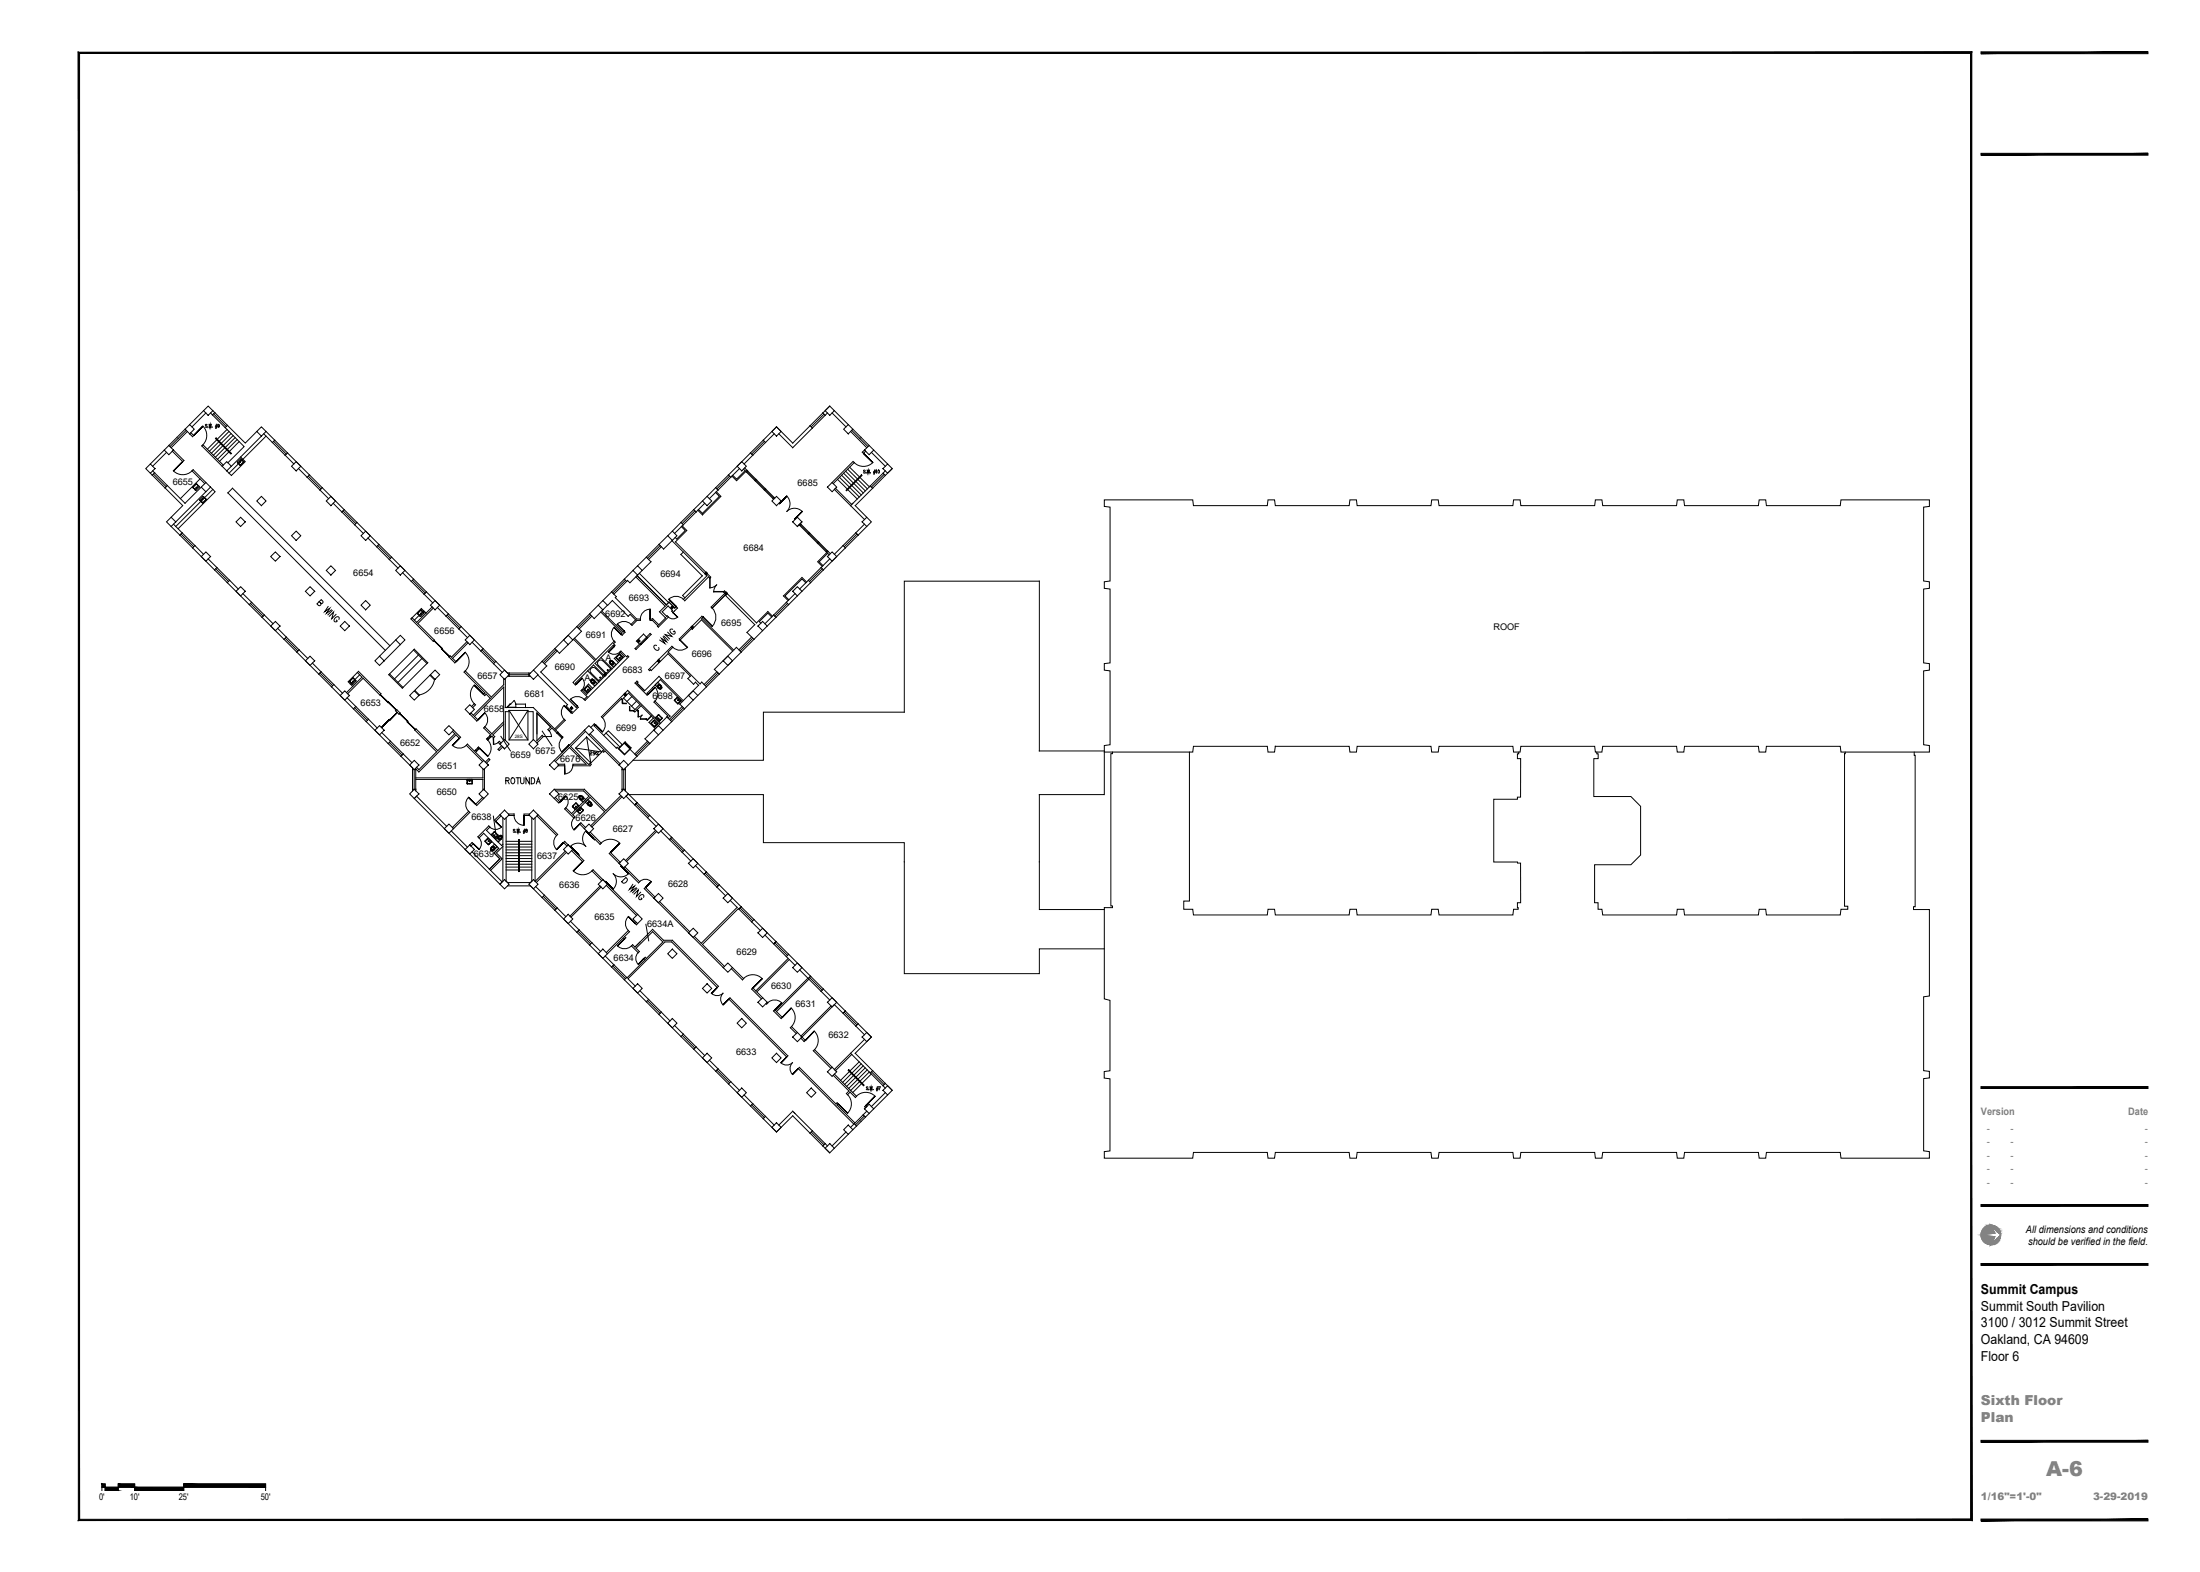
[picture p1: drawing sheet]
<svg xmlns="http://www.w3.org/2000/svg" width="1067mm" height="762mm" viewBox="0 0 1067 762" stroke-linecap="round" stroke-linejoin="round" font-family="sans-serif">
<!-- layer: A-WALL-FULL -->
<g fill="none" stroke="#000" stroke-width=".48">
<path d="M99 199l-7 7M103 199l1 1-1 1-1-1M402 197l-3 3 1 1 1-1M405 199l6 7M80 218l-7 7M81 219l-7 7M84 219v-1l5 5v1zM93 210l1 1-1 1-1-2M100 200l-7 7M125 209l-6 6-9-9-1 1 9 9-7 8M127 211l-15 15M129 209l4 4-1 1-4-4"/>
<path d="M375 210l-4 4-1-1 7-6 7 8 9-9 1 2-10 9-6-7M403 200l7 7M418 219l1-1 1 1-1 1zM423 219l6 7M424 218l6 7M74 228l1 1-1 1-1-1M98 236l-8 8-9-9-1 2 9 8-6 6M100 238l-15 15M100 234l-6-6h-1l6 6M108 225l-10-9 10 10M143 225l-5-4 1-1 11 10-1 1-4-4M347 239l2 2-8 8-2-2"/>
<path d="M347 238l3 3-9 9-3-3M361 227v1l-4 4-2-2M361 225l4-4-1-1-11 10 1 1 5-4M361 227l1 1-5 5-2-2M403 234l11-10-10 10M433 227l-4 3-1-1 1-1M84 254l4 4-1 1-4-4M159 242l-4-4 1-2 11 11-1 1-4-4M176 259l-4-5 1-1 11 11-1 1-5-4M326 257l4-4 1 1-4 5M330 255l2 2-4 4h-1M331 255l2 2-5 6 17 17h-1l-12 11h-1l12-12-17-17-4 4-2-2 4-4"/>
<path d="M341 243l-5 4 2 1 4-4M343 241l4-5 1 2-4 4M389 253l-2 2M412 245l-7-8 8 8 9-9 1 1-8 8 5 6M412 245l7 7M414 244l-2 1M419 254l-4 4 1 1 4-4M99 269l-4-5-2 2 11 10 1-1-4-4M193 275l-4-4 1-1 11 11-2 1-4-4M307 277l-4 4 1 1v-1l1 2 4-4M308 280l15 14-3 3 3 3-4 3-3-3h-1v1h1l3 3 5-5-3-2 3-3 2 3 3-2-1-1M309 279l14 14"/>
<path d="M309 274l4-4 3 2-5 5M402 269l-1-1-4 4 2 2 3-3M403 268l-1-1-6 5 3 3h-1l1 1 11-10-1-2-4 5M116 286l-5-5-1 1 11 11 1-1-4-4M210 294l-8 8-2-3-1 1 11 11 1-1-8-8 7-7M210 292l-4-4 1-1 10 11-1 1-4-5M290 293l-4 5 2 2 3-3 11 10h-1l1 1 1-2-1 1-10-11M292 291l5-4 2 2-1 1 11 10h2v1h-2l-3 2 2-3-2-2-1 1-8-8-2 2M323 293l1-1 3 3 1-1M328 294l-1 1M345 295v-1l7-6-1-1v-1l16 16 5-6 3 3v-1l1 1-4 4M345 295l7-7 14 15-4 4 4 3 4-4"/>
<path d="M345 295h.1M386 288l-5 4 1 1 5-4M388 286l4-5 1 1-4 5M391 283l-2-2-8 8 2 2M391 282l-2-2-9 9 2 2M132 302l-4-4-1 1 11 11 1-1-4-4M149 319l-4-4-1 1 11 11 1-1-5-5M226 311l-7 8-1-1v1l3 2-2-2 8-7M227 309l-5-4 2-1 10 10-1 2-4-5M278 310l4-4-2-2-11 10 2 3 5-5M279 309l10 11 9-9v1v1h-1l-8 9 5 5 9-9-2-2 3 2h1l-21 21h-1l2-1-3-3v-1l2 3 9-9-5-6-9 9v1l-1-1 10-11-10-10M309 311l3-4 1 2 2-2 1 1-8 7v-1l2-2z"/>
<path d="M310 312l4-3-3 3zM329 310l11-11h1l-1 1 16 15 1-1 2 2-10 11-3-3 9-8-15-16-10 10zM369 302l-1-1 4-4 2 2-3 3M166 336l-4-4-1 1 10 11 2-2-5-4M168 336l8-8-3-2 1-1 11 11-1 1-8-8-7 7M244 326l-5-4 1-1 6 5h1v2h-1M244 329v3l-6 6-12-13-1 1 10 10-1 1h1l1-1 2 2-8 9-2-1M245 329v14h14l10 10 5-4-5 5 2 1h-1l-2-2-2 1 1-2M257 326h-1v2h1M259 325l4-4 2 2-3 3 17 17 1-1v1l-3 3v-1l-2-3-14-15M309 331l4 4-4-4M309 331v-1l-1 1 6 6v-1l2-3"/>
<path d="M313 335l7-7 11 12 8-8-2-1-1 1-2-3 1-1-11-11-8 8h-1l11-12v1l-2 2 15 15h1l3 2-5 4M316 333l4-4 11 11-1 1M316 333h.1M336 339l-4 5-2-3M183 353l-4-4-1 1 10 10 1-1-4-4M192 344l2 2h-1l-1-1zM219 355l2 1-9 8-10-11-1 1 11 10-9 9-1-1M220 354l3 3v1l-2-2-18 18-1-1h-2v-1l-6-5 2-2 4 5M228 346l3 3h1l-2-2 14-14v26M230 341l1 1-2 1M230 341l-1 1M236 358h1l-1 1v-1z"/>
<path d="M244 350l-6 6-3-4v1l3 3-1 1h1l1 1 1-1-1-1 5-5M247 345h-2v14M247 341l-1 2h4M248 341l-2 2M248 341h.1M250 341h5v2M250 341h.1M250 341v2M256 345h3v14M267 352l-7-6v13l3-3v1l-3 3M267 352l-7-6v10M273 357v1z"/>
<path d="M283 354l-14 15M284 355l-7 7 8 8h1l1 1h-1h-8v-1h6l-8-8-7 7M286 356l7 7M286 356l15 14M286 353l2-2h1l-1 1 11 11v-1l4 4 2-3 4 4-4 4M309 344l1 1-1-1M314 359l1 1M316 347l-2 2h-1h1l2-2M319 356l-4 4M320 351l-16-16-12 12v1l13-12 5 6-3 3h1l3-3 9 9M323 348l3 2-4 4M324 348l1-1-7-7h-1l7 7-11 11 2 2"/>
<path d="M202 378h32v5M232 362l1 1h-1v-1zM234 373v4h-32M235 369l-4-4v-1h-1l-3-3h-1l8 8M235 373v10M235 369l2-1h1l-2 2M236 370l1 1M243 360l-1-1v1v1M243 362l-1 1v1l2-2M244 362l1 1M271 370h3v1h-3M293 365v-1l7 7"/>
<path d="M302 372v1h1v-1M202 383h-2M231 390l3-3h1l-4 3zM242 395l-2 3 3-2M244 396v31M245 396v31l1 1h11l1-1v-31M247 395h2h-2M257 395h-3h3M259 396v31M261 395l9 9v1l-10-9M269 383h14l11 10 7-7M269 387l3 2h-1l-2-2"/>
<path d="M270 383h13l3 3-9 8-3-2 4 5 1-1-1-1 8-8 7 7-7 6M302 386l-15 15M302 383h1M309 389l-1 1 1-1M309 389l-4-4-1 1 4 4M217 401l-15-15-1 1 41 42 2-1-15-15M219 403l8 8M219 401l8-8 1 1-8 8zM228 410l1-2 1 1-2 1zM242 411l-2 2 2 3-5 5 5-5-2-3zM244 410l-3 3 3 3-6 6M244 409l-1 1-7-7 2-2-1-1-5 6 3-2 7 7"/>
<path d="M274 413l-14 14M275 413l-15 15M275 410l-2-2h1l9 9v1l-6-6M284 401l-2-2h-1l2 3M286 403l6 6h-1l-5-5M301 418l-5-5-1 1 15 14v-1l-7-7M318 403l-15 14M318 401l-4-5 1-1 11 11M318 403l-14 15M320 403l5 4M326 406l-1 1 1-1M335 417l-4-4 1-1 11 11"/>
<path d="M337 420l4 4M246 429h11l6 6 1-1-4-4M291 429l-15 15M291 430l-14 15M292 427l-5-5h1l21 21M294 429l15 15M318 435l-5-5-1 1 39 38M320 437l14 15M343 423l-2 1 2-1M352 434l-4-4 1-1 10 11M354 436l3 4-17 17-3-3M359 440l-1 1 1-1"/>
<path d="M274 444l-4-4-1 1 11 11 1-1-4-4M308 459l8-9 6 6h4l22 22v1l-22-22h-4l-17 17 3 4M309 447l-1 1h1M310 457l-2 2-1-1-1 1 3 3 1-1-2-1 8-8 5 5-8 8v-1l-1 1h1l-10 10 10 11 2-2-5-4M358 441l-17 17 10 10M369 451l-5-4 2-1 10 10M371 453l4 5M376 456l-1 2 1-2M291 461l-4-4-1 1 11 11 1-1-5-5M294 462l11-11v1l-2 2v1h-1l-7 7M355 469l6 5-1 1-5-5M386 468l-3-3-16 16 3 3"/>
<path d="M388 470l4 4-16 16v-1l-1 1 4 4v-1M392 475l-15 15 2 3M393 473l-1 1 1-1M393 473l-11-10-1 1 1 1-16 15-1-1 4 5M325 495l-4-4-1 1 10 10 1-1-4-4M354 484l28 28h-1l-28-28zM372 486h-1M402 485l-4-4 1-2 11 11M403 488l-15 14M409 491l-4-4-16 16 1 1M410 490l-1 1 1-1M342 512l-4-5-2 2 11 10 1-1-4-4"/>
<path d="M387 500l-3-2h-1l3 3M388 503l2 2 1-1M403 517l-8-8h-1l9 9M419 502l-4-5 1-1 7 7-8 8 8 8-1 1-10-9-7 7v1l8-8M419 504l-7 7M359 529l-5-5-1 1 11 11 1-1-4-4M405 521l10 10v1l-3-3-1 2-1-1 2-1-8-8M420 536v1l-1-1zM420 539l-1 1 1 2 1-2M429 530l-6 6M429 527l-1-1 1-1 4 4M430 531l-6 6"/>
<path d="M375 545l-4-4-1 1 7 7 7-8 9 8 1-1-10-9-6 6M401 555l-1-1-1 1 3 4M410 549l-7 6M411 550l-6 7M412 546l2-1 1 1-1 2M415 544l-9-8v-1h-1l-17-18-1 1 27 27"/>
</g>
<!-- layer: A-DOOR -->
<g fill="none" stroke="#000" stroke-width=".48">
<path d="M98 207a6 6 0 0 1 0 9M84 228a6 6 0 0 0 9 0M423 224a6 6 0 0 1-9 0M382 240l1 4-1 4 3-2 4 2M315 295v5zM315 295a5 5 0 0 0-4 5M324 299a3 3 0 0 0 5 0M324 291a5 5 0 0 1 7 0M324 291l4 3zM326 297l3 2zM341 299l4 5zM344 285v-5v5l3-1-1 3h5h-5"/>
<path d="M345 295a6 6 0 0 1 0 9M226 316a6 6 0 0 1 0 9M295 316a4 4 0 0 0 6 0M298 304a5 5 0 0 0 0 7M298 304l3 4zM298 313l-3 3zM299 303a5 5 0 0 1 7 0M299 302l4 4zM326 314a5 5 0 0 0 7 0M330 310l3 4zM230 332a6 6 0 0 0 0 9M249 340l1 1"/>
<path d="M249 340l-1 1M277 339a5 5 0 0 1 6 0M277 339l3 3zM279 332l3-3zM282 329a4 4 0 0 1 0 5M302 339v2zM318 333l-4 4zM318 333a5 5 0 0 1 0 7M235 346a5 5 0 0 1 0 6M237 359a6 6 0 0 1 0 8M242 360l-3 1M266 354l1 3h-4"/>
<path d="M273 358a5 5 0 0 0 0 7M273 342l4 4zM274 342a5 5 0 0 0 0 7M289 351l3 4zM292 348a5 5 0 0 1 0 7M302 341h2zM305 343v1zM305 344l2 1zM310 347l-1-2v2h2v2h2l-2-1M219 361a5 5 0 0 0 7 0M272 364l4-3zM278 371a4 4 0 0 1-4 4"/>
<path d="M227 386a5 5 0 0 0 0 7M249 395a5 5 0 0 0 5 5M274 386a4 4 0 0 1 0 6M278 397a4 4 0 0 0 0 5M232 406a4 4 0 0 1 0 6M238 401a4 4 0 0 0 5 0M270 405a5 5 0 0 0 0 7M284 403l-1 4 1 3-4-1-3 1M292 409a6 6 0 0 1 9 0M278 422a6 6 0 0 0 9 0M305 423l-4 2-4-1 2 3-2 4M316 427a4 4 0 0 0-6 0"/>
<path d="M299 458a5 5 0 0 0 7 1M305 444a5 5 0 0 0 0 7M309 462a4 4 0 0 0 0 5M361 474a6 6 0 0 1 9 0M345 481a4 4 0 0 0 6 0 4 4 0 0 0 0 6M372 486a5 5 0 0 1 7 0M384 489a6 6 0 0 1 0 9M395 500a6 6 0 0 1 0 9M379 515a4 4 0 0 0 5 0 4 4 0 0 0 0 6M411 531a6 6 0 0 1 0 9M415 531a6 6 0 0 1 9 0"/>
</g>
<!-- layer: A-GLAZ -->
<g fill="none" stroke="#000" stroke-width=".48">
<path d="M90 209l-8 7M104 201l6 6M133 214l6 6M371 214l-7 6M400 201l-7 6M413 209l8 7M74 230l7 6M149 231l7 6M354 231l-6 6M362 229l4 4M367 233l4 4M371 237l4 4"/>
<path d="M429 230l-6 6M88 259l6 6M166 248l7 6M337 248l-6 6M388 254l4 4M392 259l5 4M416 259l-7 6M105 276l6 6M183 264l6 7M320 264l-6 7M397 263l4 4M399 276l-6 6"/>
<path d="M121 293l7 6M200 281l6 6M217 298l6 6M286 298l-6 6M303 281l-6 6M382 293l-6 6M138 309l6 7M234 315l6 6M270 315l-7 6M365 309l-6 7M155 326l6 6M247 327h9"/>
<path d="M348 326l-6 6M172 343l6 6M189 360l6 6M238 357l-1 1M270 355l3 2M315 360l-7 6M331 343l-6 6M201 373v10M232 363l-1 1M302 373v10M308 390l7 6M325 406l6 7"/>
<path d="M263 434l7 7M342 423l6 6M280 451l6 7M359 440l6 6M376 457l6 6M297 468l6 6M393 474l6 6M314 485l6 6M409 491l7 6M331 502l6 6M348 519l6 6M423 520l6 6"/>
<path d="M364 536l7 6M393 549l7 6M419 541l-4 4"/>
</g>
<!-- layer: A-GLAZ-SILL -->
<g fill="none" stroke="#000" stroke-width=".48">
<path d="M90 208l-8 8M91 209l-8 8M103 201l6 6M104 200l6 6M132 214l6 7M133 213l6 7M370 213l-6 7M371 214l-6 7M399 200l-6 6M400 201l-6 7M412 209l8 8M414 208l7 8"/>
<path d="M74 230l6 7M75 229l6 6M149 231l6 7M150 230l6 6M353 230l-6 6M354 231l-6 7M362 229l13 13M362 228l14 13M363 228l-1 1M367 232l-1 1M367 233h-1M371 237h-1"/>
<path d="M371 237v1M428 229l-6 7M429 230l-6 7M87 259l6 7M88 258l7 6M166 248l6 6M167 247l6 6M336 247l-6 6M338 248l-7 6M375 241v1M387 254l14 14M388 254l14 13"/>
<path d="M388 254v1M392 258v1M393 258l-1 1M415 258l-6 6M416 259l-6 7M104 276l6 6M105 275l6 6M183 265l6 6M184 264l6 6M320 264l-7 6M321 265l-6 6M397 263h-1"/>
<path d="M397 263v1M398 275l-6 6M399 276l-6 6M401 267h.1M121 293l6 6M122 292l6 6M199 282l7 6M201 281l6 6M216 299l6 6M217 298l7 6M286 298l-6 6M287 299l-6 6"/>
<path d="M303 281l-6 6M304 282l-6 6M381 292l-6 6M382 293l-6 6M138 310l6 6M139 309l6 6M233 316l6 6M234 314l6 7M269 314l-6 7M270 316l-6 6M364 309l-6 6M366 310l-7 6"/>
<path d="M155 327l6 6M156 326l6 6M247 326h9M247 328h9M348 326l-7 6M349 327l-6 6M171 344l7 6M173 342l6 7M189 359l7 6M237 357l-1 1M238 357l-1 1M270 355l2 3"/>
<path d="M271 355l2 2M314 359l-6 6M331 342l-6 7M332 344l-6 6M188 360l6 7M200 373v10M202 373v10M232 362l-1 2M232 363l-1 1M302 373v10M303 373v10M315 360l-6 7"/>
<path d="M308 390l6 6M309 389l6 6M325 407l6 6M326 406l6 6M263 435l6 6M264 434l6 6M341 424l7 6M343 423l6 6M359 440l7 6M280 452l6 6M281 451l6 6M358 441l6 6"/>
<path d="M375 458l6 6M376 456l6 7M297 469l6 6M298 468l6 6M392 474l6 7M393 473l6 6M313 486l7 6M315 484l6 7M409 491l6 6M410 490l6 6M330 502l6 7M331 501l7 6"/>
<path d="M347 519l6 6M348 518l6 6M423 519l6 6M364 536l6 6M365 535l6 6M422 520l6 6M393 549l6 6M394 548l6 6M419 540l-5 5M420 542l-5 4"/>
</g>
<!-- layer: A-FLOR-STRS -->
<g fill="none" stroke="#000" stroke-width=".48">
<path d="M105 212l7 8-8-7zM105 213l-4 5M106 214l-4 5M107 215l-4 5M108 216l-5 5M109 217l-5 5M110 218l-5 5M110 208l-5 5M111 219l-5 5M111 209l-5 5M112 210l-5 5M113 211l-5 5"/>
<path d="M114 212l-5 5M115 213l-5 5M116 214l-5 5M406 232l5 5M407 231l5 5M408 230l5 5M409 229l5 5M410 228l5 5M410 238l8-8zM411 227l5 5M411 237l5 5M412 226l5 5"/>
<path d="M412 236l5 5M413 235l5 5M414 234l5 5M415 233l5 5M416 232l5 5M417 231l5 5M245 419h6M245 418h6M245 416h6M245 415h6M245 413h6M245 412h6"/>
<path d="M245 411h6M245 409h6M245 408h6M251 407l1 15zM252 419h6M252 418h6M252 416h6M252 415h6M252 413h6M252 412h6M252 411h6M252 409h6"/>
<path d="M252 408h6M245 422h6M245 420h6M252 422h6M252 420h6M411 519h1l7 7zM412 519l-4 5M417 515l-5 4M418 516l-5 4M419 517l-5 4M420 518l-5 4M421 519l-5 4"/>
<path d="M422 520l-5 4M413 520l-4 5M414 521l-4 5M415 522l-4 5M416 523l-4 5M417 524l-4 5M418 525l-4 5M423 521l-5 4"/>
</g>
<!-- layer: A-SHAFT -->
<path d="M247 344h9v15h-9zM247 344l9 15M256 344l-9 15M284 357l8 8-6 5-7-7zM284 357l2 13M279 363l13 2" fill="none" stroke="#000" stroke-width=".48"/>
<!-- layer: A-FLOR-CASE -->
<g fill="none" stroke="#000" stroke-width=".48">
<path d="M129 211l-18 18M97 232l-10 10M102 236l2 2-18 18M103 237l-18 18M117 222l2 2-7 6-2-2M310 278l14 14M331 268l-1 1 11 10-10 10 1 1M200 299l4-4 3 2-2-1-4 5M189 313l-76-76-2 2 76 76M192 310l-8 8M194 312l-8 8M201 315l6 7"/>
<path d="M201 315l6 6-12 13-6-7zM203 317l-12 12M205 319l-12 12M301 316l-3 3 2 2M173 326l-4 4 2 3M174 327l-4 5M189 327l6 6M211 330l-3-3-7 8 2 2a9 9 0 0 0 8-7M287 334l-2-2-3 3M302 338l6 6M306 338l-2 2M309 340l-3 2"/>
<path d="M293 356l2-2 7 7-2 2M294 355l7 7M317 348l-2 2 3 3"/>
</g>
<!-- layer: A-ANNO-TEXT -->
<g fill="none" stroke="#000" stroke-width=".48">
<path d="M100 206v1M101 207h.1M101 206l1 1v-1v1l1-1M103 207h.1M104 207h1M105 206h.1M105 206v2M106 206v1v-1v1M420 228h-1l1 1h-1M420 229h.1M420 228l1 1v-1v1l1-1M422 229h.1"/>
<path d="M424 229h.1M424 228v2M425 228v1M155 292l1 1 1-1-1-1-2 2h1l1-1M159 294l-2 2 3-1-2 2 3-1M161 296l-2 2M163 298l-2 2 1-3-2 2M164 300a.9 .9 0 0 0 0-1 .9 .9 0 0 0-1 0l-1 1a.9 .9 0 0 0 0 1 1 1 0 0 0 2 0h-1M318 313a.9 .9 0 0 0-1 0 .9 .9 0 0 0 0 1l1 1a.9 .9 0 0 0 1 0 .9 .9 0 0 0 0-1M322 309l1 2-2-2 1 3-2-2M322 308l2 2M324 306l2 3-3-1 2 2"/>
<path d="M326 305a.9 .9 0 0 0-1 0 1 1 0 0 0 0 2h1a.9 .9 0 0 0 1 0 .9 .9 0 0 0 0-1M250 402h-1l1 1h-1M250 403h.1M251 402v1v-1l1 1v-1M252 403h.1M254 403h1M254 402v2M255 402l-1 2M255 402l1 1h-1l1-1zM301 427l3-2a1.5 1.5 0 0 1 0 3 1.6 1.6 0 0 1-3-1zM307 429l-2 2 3-2-2 3 2-2M309 431l-2 2"/>
<path d="M311 433l-2 2 1-4-3 2M312 435a.9 .9 0 0 0 0-1 .9 .9 0 0 0-1 0h-1a1 1 0 0 0 0 2 .9 .9 0 0 0 1 0v-1M421 527h-1l1 1h-1M421 528h.1M422 527v1v-1l1 1v-1M423 528h.1M425 528h1M425 527v2M426 527l-1 2M426 527h1l-1 1"/>
<circle cx="426" cy="229" r=".6"/>
</g>
<!-- layer: A-DOOR -->
<g fill="#000" stroke="#000" stroke-width=".48">
<path d="M94 211l4-4zM98 207l-4 4z"/>
<path d="M419 220l4 4zM419 220l4 4z"/>
<path d="M89 224l-5 4zM89 224l-5 4z"/>
<path d="M382 240l-4 4zM382 240l-4 4z"/>
<path d="M385 252l4-4zM389 248l-4 4z"/>
<path d="M210 311l4 3zM210 311l4 3z"/>
<path d="M214 314l4 4zM214 314l4 4z"/>
<path d="M221 321l5-5zM226 316l-5 5z"/>
<path d="M230 332l5 5zM230 332l5 5z"/>
<path d="M184 337l4 4zM184 337l4 4z"/>
<path d="M189 349l-4 4zM185 353l4-4z"/>
<path d="M188 340l4 4zM188 340l4 4z"/>
<path d="M193 345l-4 4zM193 345l-4 4z"/>
<path d="M194 346l4 4zM194 346l4 4z"/>
<path d="M197 350l4 4zM197 350l4 4z"/>
<path d="M223 358l-4 3zM219 361l4-3z"/>
<path d="M235 346l-3 3zM235 346l-3 3z"/>
<path d="M233 363l4 4zM233 363l4 4z"/>
<path d="M239 358v3zM239 358v3z"/>
<path d="M274 371v4zM274 371v4z"/>
<path d="M227 387l4 3zM227 387l4 3z"/>
<path d="M240 398l3 3zM240 398l3 3z"/>
<path d="M254 395v5zM254 395v5z"/>
<path d="M274 386l-2 3zM274 386l-2 3z"/>
<path d="M281 399l-3 3zM281 399l-3 3z"/>
<path d="M229 409l3 3zM229 409l3 3z"/>
<path d="M273 408l-3 4zM273 408l-3 4z"/>
<path d="M277 410l3 4zM277 410l3 4z"/>
<path d="M283 418l-5 4zM278 422l5-4z"/>
<path d="M284 403l4 4zM284 403l4 4z"/>
<path d="M296 413l4-4zM300 409l-4 4z"/>
<path d="M301 420l4 3zM301 420l4 3z"/>
<path d="M294 427l3 4zM294 427l3 4z"/>
<path d="M316 427l-3 3zM316 427l-3 3z"/>
<path d="M303 455l-4 4zM299 458l4-3z"/>
<path d="M305 444l3 4zM305 444l3 4z"/>
<path d="M312 465l-2 2zM312 465l-2 2z"/>
<path d="M365 479l5-5zM370 474l-5 5z"/>
<path d="M345 481l3-2zM348 479l-3 3z"/>
<path d="M351 487l2-3zM353 484l-2 3z"/>
<path d="M376 489l3-3zM379 486l-3 4z"/>
<path d="M384 489l-5 4zM384 489l-5 4z"/>
<path d="M381 512l-2 3zM381 512l-2 3z"/>
<path d="M395 500l-5 4zM395 500l-5 4z"/>
<path d="M384 521l3-3zM387 518l-3 3z"/>
<path d="M407 535l4 5zM406 535l5 5z"/>
<path d="M420 536l4-5zM424 531l-4 5z"/>
</g>
<!-- layer: A-COLS -->
<g fill="none" stroke="#000" stroke-width=".48">
<path d="M101 197l2 2-2 2-2-2zM400 199l2-2 3 2-3 2zM82 216l2 2-2 2-2-2zM90 208l2-2 2 2-2 2zM125 209l2-2 2 2-2 2zM374 209l3-2 2 2-2 2zM409 208l2-2 3 2-3 2zM419 218l2-2 3 2-3 2zM71 227l2-2 2 2-2 2zM100 234l2 2-2 2-2-2zM110 224l2 2-2 2-2-2zM144 224l2 2-2 2-3-2z"/>
<path d="M360 224l2 2-2 2-3-2zM403 234l3 2-3 2-2-2zM428 227l2-2 3 2-3 2zM81 253l2-2 2 2-2 2zM114 253l3-2 2 2-2 2zM125 243l2-2 2 2-2 2zM144 257l2 3-2 2-3-2zM158 243l2-2 3 2-3 2zM177 257l3 3-3 2-2-2zM324 260l2-3 2 3-2 2zM341 243l2-2 2 2-2 2zM374 243l3-2 2 2-2 2z"/>
<path d="M384 253l3-2 2 2-2 2zM418 253l2-2 3 2-3 2zM100 268l2 2-2 2-2-2zM131 270l3-2 2 2-2 2zM158 277l2-3 3 3-3 2zM192 277l2-3 2 3-2 2zM307 277l2-3 2 3-2 2zM342 278v1M342 278h.1M342 279h.1M342 278h1M343 278l-1 1"/>
<path d="M343 278h.1M401 270l2-2 3 2-3 2zM114 287l3-3 2 3-2 2zM148 287l2-3 3 3-3 2zM177 291l3 2-3 3-2-3zM211 291l2 2-2 3-2-3zM292 291l3 2-3 3-2-3zM325 294h.1M325 294l1 1M326 295h.1M326 294h.1M326 294h-1"/>
<path d="M326 294v1M352 288h.1M352 288v-1l1 1M353 288h.1M353 288h-1M384 287l3-3 2 3-2 2zM131 303l3-2 2 2-2 3zM167 301l2 2-2 3-2-3zM192 310l2-2 2 2-2 2zM226 310l2-2 2 2-2 2zM273 310l3-2 2 2-2 2zM309 311h.1"/>
<path d="M309 311l1-1v1M309 311h1M310 311h.1M319 320h.1M319 320h1M335 304h.1M335 304l1 1M336 305h.1M336 304h.1M336 304h-1M336 304v1M368 303l2-2 2 2-2 3z"/>
<path d="M148 320l2-2 3 2-3 3zM167 335l2 2-2 2-2-2zM182 320l2-2 2 2-2 3zM199 337l2-2 2 2-2 2zM209 327l2-2 2 2-2 2zM245 325l2 2-2 2-3-2zM256 327l3-2 2 2-2 2zM293 327h.1M293 327v1M293 328h.1M293 326h.1M294 327h.1"/>
<path d="M294 327h-1M294 327l-1 1M303 337h.1M303 336h.1M303 336v1M303 336l1 1M304 337h.1M304 337h-1M319 320v1M319 321h.1M320 320h.1M320 320l-1 1"/>
<path d="M334 337l2-2 2 2-2 2zM351 320l2-2 2 2-2 3zM182 354l2-2 2 2-2 2zM215 354l3-2 2 2-2 2zM226 344l2-2 2 2-2 2zM245 358l2 3-2 2-3-2zM277 343v1M277 343h.1M277 343h1l-1 1M283 354l3-2 2 2-2 2zM317 354l2-2 3 2-3 2zM201 369l2 2-2 2-2-2z"/>
<path d="M235 369l2 2-2 2-3-2zM256 361l3-3 2 3-2 2zM269 369l2 2-2 2-2-2zM300 371l2-2 3 2-3 2zM199 385l2-2 2 2-2 2zM235 383l2 2-2 2-3-2zM245 393l2 2-2 2-3-2zM259 393l2 2-2 2-3-2zM269 383l2 2-2 2-2-2zM302 383l3 2-3 2-2-2zM319 399l3 3-3 2-2-2zM215 402l3-3 2 3-2 2z"/>
<path d="M226 412l2-2 2 2-2 2zM273 412l3-2 2 2-2 2zM283 402l3-3 2 3-2 2zM302 416l3 2-3 3-2-3zM334 418l2-2 2 2-2 3zM245 426l2 3-2 2-3-2zM259 426l2 3-2 2-3-2zM292 426l3 3-3 2-2-2zM319 433l3 2-3 3-2-3zM353 433l2 2-2 3-2-3zM276 443l2 2-2 3-3-3zM309 443l2 2-2 3-2-3z"/>
<path d="M334 452l2-2 2 2-2 2zM370 450l2 2-2 2-2-2zM292 460l3 2-3 3-2-3zM309 477l2 2-2 2-2-2zM326 460l2 2-2 3-2-3zM341 479l2-2 2 2-2 2zM351 469l2-2 2 2-2 2zM387 467l2 2-2 2-3-2zM326 494l2 2-2 2-2-2zM360 494l2 2-2 2-3-2zM370 484l2 2-2 2-2-2zM403 484l3 2-3 2-2-2z"/>
<path d="M341 513l2-2 2 2-2 2zM374 513l3-2 2 2-2 2zM387 500l2 3-2 2-3-2zM403 517l3 3-3 2-2-2zM420 500l3 3-3 2-2-2zM360 527l2 3-2 2-3-2zM393 527l3 3-3 2-2-2zM419 537l2-2 3 2-3 3zM428 529l2-3 3 3-3 2zM374 546l3-2 2 2-2 3zM402 554l3 3-3 2-2-2zM409 548l2-3 3 3-3 2z"/>
</g>
<!-- layer: A-ROOF-LEVL-FINE -->
<path d="M535 364h-31v-82h-65v63h-69v24h-63M535 365v20h-31v56h31M539 365v74v1h-4v44l3 1v34h-3v4h3v35h-3v3h43l1-2h36v2h3v-2h36l1 2h3v-2h36v2h3l1-2h36v2h3v-2h36l1 2h3v-2h36v2h3l1-2h36v2h3l1-2h35l1 2h43v-3h-3v-35h3v-4h-3v-36h3v-42h-8v-1h1v-74h-1v-1M577 365v72h-3v4h4l1 3h36v-3h3v3h36l1-3h3v3h36v-3h3l1 3h36v-3h2v-3h1v-20h-1h-12v-31h12v-1h1v-18h-1v-3M774 365h1v3h-2v18h18l5 5v23l-5 5h-18v19h2v3h2v3h36v-3h3l1 3h36v-3h3l1 3h35l1-3h3v-2h-2l1-74M305 385h65v23h69v64h65v-12h31" fill="none" stroke="#000" stroke-width=".48"/>
<!-- layer: A-ANNO-ROOM -->
<path d="M243 357l5 7M263 354l5 8M239 396l2 9M313 448l2 8" fill="none" stroke="#000" stroke-width=".48"/>
<!-- layer: A-ROOF-LEVL-THICK -->
<path d="M535 242h43l1 3h36v-3h3v3h36l1-3h3v3h36v-3h3l1 3h36v-3h3v3h36l1-3h3v3h36v-3h3l1 3h36v-3h3l1 3h35l1-3h43v3l-3 1v36h3v3l-3 1v35l3 1v3h-3v36h3v4h-43l-1-3h-35l-1 3h-3v-3h-36l-1 3h-3v-3h-36v3h-3l-1-3h-36v3h-3v-3h-36l-1 3h-3v-3h-36v3h-3l-1-3h-36v3h-3v-3h-36l-1 3h-43v-4h3v-36h-3v-3l3-1v-35l-3-1v-3h3v-36l-3-1z" fill="none" stroke="#000" stroke-width=".48"/>
<!-- layer: A-FLOR-PFIX -->
<g fill="none" stroke="#000" stroke-width=".48">
<path d="M94 236l1-1 2 1-2 1M94 236l1 1M94 236h.1M94 236a1.1 1.1 0 0 1 1-1 1.1 1.1 0 0 1 1 1 1.1 1.1 0 0 1-1 1h-1M94 236v1M115 224h.1M115 224l2-2 1 2-1 2-2-2M116 224a1 1 0 0 1 2 0 1 1 0 0 1-1 1h-1zM99 241h-1l-1 1M99 241l1 1-2 2-1-2M100 242a1 1 0 0 0-2 0 1.1 1.1 0 0 0 1 2M100 242l-1 1"/>
<path d="M205 297l-1 1-1-1M205 297a1.1 1.1 0 0 0-2-1 1.1 1.1 0 0 0 0 1M205 297l-1-1-2 1 1 1M206 297l-2 2-1-1M291 319l6 5M299 319l1 1M300 317l-1 2M300 317h.1M300 317l2 1-1 1-1 1-1-1M301 318l-1 1M301 319v-1a1.2 1.2 0 0 0-1 0 1.2 1.2 0 0 0-1 1M170 330l1-1 2 1-2 2z"/>
<path d="M170 331h1M170 331a1 1 0 0 1 0-1 1 1 0 0 1 1-1 1 1 0 0 1 1 1l-1 1M171 329h.1M283 334h.1M285 333l-2 1M285 325l5 6M285 333l1 1v1l-1 1-2-2M285 333h1M285 333a1 1 0 0 0-1 1 1 1 0 0 0 1 1 1 1 0 0 0 1-1M285 333h.1M286 333v1M286 330h.1"/>
<path d="M287 331h1M287 330h.1M287 329v2l1 2 2-2-2-1M287 329h.1M287 329v1M287 329l1 1M287 330a.7 .7 0 0 1 1 0 .7 .7 0 0 1 0 1 .7 .7 0 0 1-1-1M288 330h.1M288 330l1 1h-1M290 330l-3-4a1.6 1.6 0 0 1 0-2 1.6 1.6 0 0 1 2 0l3 4-1 2M291 328v1M295 325h.1"/>
<path d="M296 321v1M296 321h.1M296 322h.1M296 324l-4-4a1.6 1.6 0 0 0-2 0 1.6 1.6 0 0 0 0 3l4 3M296 322h1M296 324l-2 2M296 320v1M296 320h.1M296 321a.7 .7 0 0 1 1 0 .7 .7 0 0 1 0 1 .7 .7 0 0 1-1-1M297 320h-1v1M297 320l2 2-2 1-1-1M297 320l1 2"/>
<path d="M298 322h-1M319 334h1M320 333v1M320 334h.1M320 333h1M321 333a.7 .7 0 0 0-1-1 .7 .7 0 0 0-1 1 .7 .7 0 0 0 1 1M321 333h.1M321 332h-2v2M321 333l-1 1M321 333l-2-2-1 1 1 2M327 339v1l2 1M327 339l2-1 1 2"/>
<path d="M330 340l-1 1M303 360l3 3-3-3M303 360l3 3M316 350v1M316 350a1.1 1.1 0 0 1 2 1 1 1 0 0 1-1 1l-1-2M319 351l-2-2-1 2 1 1 2-1M319 351h.1M319 347h1a1.1 1.1 0 0 1 1 1 1.1 1.1 0 0 1-2 1 1.1 1.1 0 0 1 0-1v-1M319 347h.1M319 350h1M321 348l-2-2-1 2 1 1M321 349l-1 1"/>
<path d="M226 378h3v2M226 379l1 1h2v-1M227 378v2M228 378l-1 1v1M229 378v1a1.3 1.3 0 0 1-1 1 1.3 1.3 0 0 1-1 0M300 363l3-3 3 2-3 4zM303 360l2 3M279 392l2-1-2-2-1 2 1 1M279 389v1a1.1 1.1 0 0 0-1 1 1.1 1.1 0 0 0 1 1 1.1 1.1 0 0 0 1-2h-1M280 392l2-1 1 2-2 1-1-1zM280 394a1.1 1.1 0 0 1 1-2 1 1 0 0 1 1 1l-1 1M281 394h.1"/>
<path d="M281 386v1M281 386h.1M281 387h.1M282 386h.1M282 386h-1M282 386a.7 .7 0 0 1 0 1 .7 .7 0 0 1-1-1M282 386l2 2-1 1-2-1M282 386h1M283 386v1M283 387l-1 1-1-1M285 389v1M285 390h.1"/>
<path d="M285 389h1l1 1M285 389h.1M285 389l1 1M285 390l1 1M286 390h.1M286 391h.1M286 390v1M287 390h.1M287 389h-2M287 390l-1 1M287 390l-2-2-1 1 1 1M236 407l-1 1 1 1h1l1-1"/>
<path d="M236 406v1M237 406l1 2M238 412h.1M238 412h1M238 411l1-1 1 1v1M238 408h.1M238 405l2 1M239 404h-1M239 412h.1M239 404l1-1 1 1v1l-1 1M239 411l-1 1M239 411h.1"/>
<path d="M240 411l-1 1M240 412h-1M240 412h.1M240 412l1-2-1-1-2 2v1h1M240 406h.1M241 405a1 1 0 0 0 0-1 1 1 0 0 0-1 0 1 1 0 0 0-1 1l2 1M242 405l-1 2h1M243 405h.1M243 406h.1M243 406v-1a.8 .8 0 0 0-1 1 .8 .8 0 0 0 0 1 .8 .8 0 0 0 1-1M243 406h1M243 405l1 1"/>
<path d="M244 405h-2l-2 2 2 1 1-1M244 406h.1M244 406l-2 1"/>
<circle cx="95" cy="236" r=".1"/>
<circle cx="117" cy="224" r=".1"/>
<circle cx="98" cy="242" r=".1"/>
<circle cx="204" cy="297" r=".1"/>
<circle cx="300" cy="319" r=".1"/>
<circle cx="171" cy="330" r=".1"/>
<circle cx="285" cy="334" r=".1"/>
<circle cx="291" cy="328" r=".1"/>
<circle cx="295" cy="325" r=".1"/>
<circle cx="328" cy="340" r="1"/>
<circle cx="329" cy="339" r=".1"/>
<circle cx="317" cy="351" r=".1"/>
<circle cx="319" cy="348" r=".1"/>
<circle cx="228" cy="379" r=".1"/>
<circle cx="279" cy="391" r=".1"/>
<circle cx="281" cy="393" r=".1"/>
<circle cx="237" cy="408" r="1"/>
<circle cx="237" cy="408" r=".1"/>
<circle cx="240" cy="405" r=".1"/>
</g>
<!-- layer: A-COLS -->
<g fill="#000">
<circle cx="342" cy="278" r=".2"/>
<circle cx="342" cy="279" r=".2"/>
<circle cx="343" cy="278" r=".2"/>
<circle cx="326" cy="294" r=".2"/>
<circle cx="326" cy="295" r=".2"/>
<circle cx="352" cy="288" r=".2"/>
<circle cx="352" cy="287" r=".2"/>
<circle cx="353" cy="288" r=".2"/>
<circle cx="309" cy="311" r=".2"/>
<circle cx="310" cy="310" r=".2"/>
<circle cx="310" cy="311" r=".2"/>
<circle cx="319" cy="320" r=".2"/>
<circle cx="335" cy="304" r=".2"/>
<circle cx="336" cy="305" r=".2"/>
<circle cx="336" cy="304" r=".2"/>
<circle cx="293" cy="327" r=".2"/>
<circle cx="294" cy="327" r=".2"/>
<circle cx="303" cy="337" r=".2"/>
<circle cx="303" cy="336" r=".2"/>
<circle cx="304" cy="337" r=".2"/>
<circle cx="319" cy="321" r=".2"/>
<circle cx="320" cy="320" r=".2"/>
<circle cx="277" cy="343" r=".2"/>
<circle cx="277" cy="344" r=".2"/>
<circle cx="278" cy="343" r=".2"/>
</g>
<!-- layer: A-WALL-FULL -->
<circle cx="260" cy="360" r=".2" fill="#000"/>
<!-- layer: 0 -->
<path d="M300 363l3 3" fill="none" stroke="#000" stroke-width=".51"/>
<!-- layer: T-TTLBLK-5 -->
<g fill="#000" stroke="#000" stroke-width=".48">
<path d="M961 25v1l81-1zM961 26l81-1v1z"/>
<path d="M961 74v1l81-1zM961 75l81-1v1z"/>
<path d="M961 527v1l81-1zM961 528l81-1v1z"/>
<path d="M961 584v1l81-1zM961 585l81-1v1z"/>
<path d="M961 612v1l81-1zM961 613l81-1v1z"/>
<path d="M961 698v1l81-1zM961 699l81-1v1z"/>
<path d="M49 719v2h2zM49 719h2v2z"/>
<path d="M51 721v1h6zM51 721h6v1z"/>
<path d="M57 719v2h8zM57 719h8v2z"/>
<path d="M65 721v1h24zM65 721h24v1z"/>
<path d="M89 719v2h40zM89 719h40v2z"/>
<path d="M956 26v710v1zM956 26v-1v712zM39 26h917v-1zM38 25h918l-917 1zM38 25l1 711v-710zM38 25l1 711-1 1zM39 736l-1 1 918-1zM38 737l918-1v1z"/>
<path d="M961 736v1l81-1zM961 737l81-1v1z"/>
</g>
<path d="M49 722v-3h2v3h6v-3h8v3h24v-3h40v3M49 721h80" fill="none" stroke="#000" stroke-width=".48"/>
<!-- layer: PRO_TB-30x42_BASE|T-8 -->
<g fill="#808080" stroke="#808080" stroke-width=".48">
<path d="M961 599h6h-6z"/>
<path d="M970 599h-1z"/>
<path d="M965 603h1z"/>
<path d="M966 603h1z"/>
<path d="M965 594h1z"/>
<path d="M961 598h6l-6 1z"/>
<path d="M969 597h1v1z"/>
<path d="M961 599h6zM961 599h6z"/>
<path d="M969 599l1 1v-1zM969 599l1 1h-1z"/>
<path d="M961 599l6 1v-1zM961 599l6 1h-6z"/>
<path d="M969 600v1l1-1zM968 601l1-1v1z"/>
<path d="M961 600l6 1v-1zM961 600l6 1h-6z"/>
<path d="M968 601l1 1v-1zM968 601l1 1h-2z"/>
<path d="M961 601l5 1 1-1zM961 601l5 1h-4z"/>
<path d="M967 602h1h1zM967 602h1h-2z"/>
<path d="M962 602h4zM962 602h4h-4z"/>
<path d="M966 602l2 1v-1zM966 602l2 1h-2z"/>
<path d="M962 602l4 1v-1zM962 602l4 1z"/>
<path d="M966 603h2zM966 603h1h-1z"/>
<path d="M963 603h3zM963 603h3z"/>
<path d="M964 603h2zM964 603h1z"/>
<path d="M965 594h2zM965 594h2z"/>
<path d="M965 594h1zM964 594h2z"/>
<path d="M966 594l2 1zM966 594l2 1z"/>
<path d="M964 594l2 1zM963 595h3z"/>
<path d="M966 595h2zM966 595h2z"/>
<path d="M963 595h3zM962 595h1h3z"/>
<path d="M966 595l3 1-1-1zM966 595l3 1h-2z"/>
<path d="M962 595l4 1v-1zM962 595l4 1h-4z"/>
<path d="M967 596h2zM967 596h2h-1z"/>
<path d="M962 596h5h-1zM962 596h5h-6z"/>
<path d="M968 596l2 1-1-1zM968 596l2 1h-1z"/>
<path d="M961 596l6 1v-1zM961 596l6 1h-6z"/>
<path d="M961 597l6 1v-1zM961 597l6 1h-6z"/>
<path d="M969 597l1 1zM969 598h1v1z"/>
<path d="M961 598h6zM961 598h6z"/>
</g>
<g fill="none" stroke="#808080" stroke-width=".48">
<path d="M961 599l6-1-2-4 5 5-5 4 2-4z"/>
<circle cx="965" cy="599" r="5"/>
</g>
<text font-size="10" fill="#808080" x="992" y="715">A-6</text>
<g font-size="6.7">
<text x="961" y="627">Summit Campus</text>
<text x="961" y="635">Summit South Pavilion</text>
<text x="961" y="643">3100 / 3012 Summit Street</text>
<text x="961" y="651">Oakland, CA 94609</text>
<text x="961" y="660">Floor 6</text>
</g>
<g font-size="6.7" fill="#808080">
<text x="961" y="681">Sixth Floor</text>
<text x="961" y="689">Plan</text>
</g>
<text font-size="6.2" x="244" y="381">ROTUNDA</text>
<g font-size="5" fill="#808080">
<text x="961" y="540">Version</text>
<text x="1032" y="540">Date</text>
<text x="963" y="549">-</text>
<text x="975" y="549">-</text>
<text x="1040" y="549">-</text>
<text x="963" y="555">-</text>
<text x="975" y="555">-</text>
<text x="1040" y="555">-</text>
<text x="963" y="562">-</text>
<text x="975" y="562">-</text>
<text x="1040" y="562">-</text>
<text x="963" y="568">-</text>
<text x="975" y="568">-</text>
<text x="1040" y="568">-</text>
<text x="963" y="575">-</text>
<text x="975" y="575">-</text>
<text x="1040" y="575">-</text>
<text x="961" y="727">1/16&quot;=1'-0&quot;</text>
<text x="1015" y="727">3-29-2019</text>
</g>
<g font-size="5">
<text x="982" y="598">All dimensions and conditions</text>
<text x="983" y="603">should be verified in the field.</text>
</g>
<text font-size="4.9" x="285" y="367">29S</text>
<g font-size="4.4">
<text x="84" y="235">6655</text>
<text x="387" y="236">6685</text>
<text x="361" y="267">6684</text>
<text x="171" y="279">6654</text>
<text x="320" y="280">6694</text>
<text x="305" y="291">6693</text>
<text x="294" y="299">6692</text>
<text x="350" y="303">6695</text>
<text x="724" y="305">ROOF</text>
<text x="211" y="307">6656</text>
<text x="284" y="309">6691</text>
<text x="294" y="320">A</text>
<text x="335" y="319">6696</text>
<text x="231" y="329">6657</text>
<text x="269" y="325">6690</text>
<text x="302" y="326">6683</text>
<text x="322" y="329">6697</text>
<text x="283" y="330">A</text>
<text x="254" y="338">6681</text>
<text x="316" y="339">6698</text>
<text x="175" y="342">6653</text>
<text x="235" y="345">6658</text>
<text x="299" y="354">6699</text>
<text x="194" y="362">6652</text>
<text x="260" y="365">6675</text>
<text x="248" y="367">6659</text>
<text x="272" y="370">6676</text>
<text x="212" y="373">6651</text>
<text x="212" y="385">6650</text>
<text x="271" y="388">6625</text>
<text x="229" y="397">6638</text>
<text x="279" y="398">6626</text>
<text x="297" y="403">6627</text>
<text x="230" y="415">6639</text>
<text x="260" y="416">6637</text>
<text x="271" y="431">6636</text>
<text x="324" y="430">6628</text>
<text x="288" y="446">6635</text>
<text x="314" y="449">6634A</text>
<text x="298" y="466">6634</text>
<text x="357" y="463">6629</text>
<text x="374" y="480">6630</text>
<text x="386" y="488">6631</text>
<text x="402" y="503">6632</text>
<text x="357" y="511">6633</text>
<text x="48" y="727">0'</text>
<text x="63" y="727">10'</text>
<text x="87" y="727">25'</text>
<text x="126" y="727">50'</text>
</g>
<text font-size="2.2" x="250" y="358">28S</text>
</svg>
